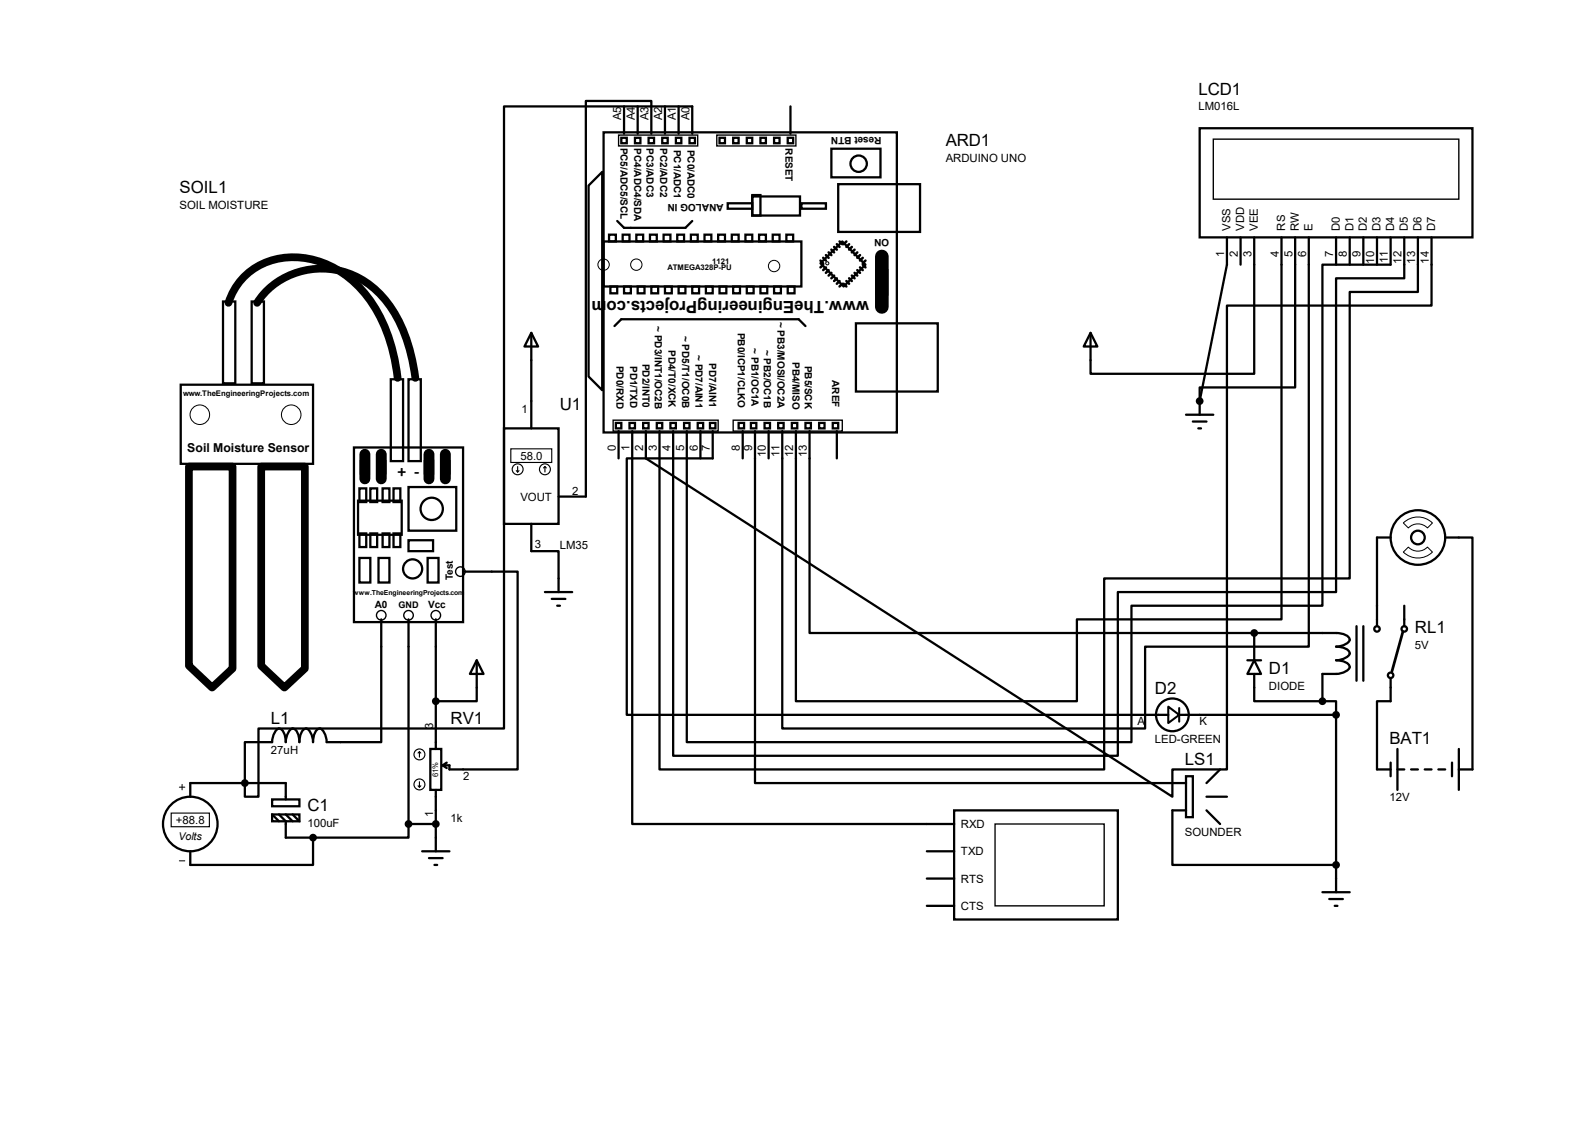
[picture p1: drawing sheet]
<svg xmlns="http://www.w3.org/2000/svg" width="297mm" height="210mm" viewBox="0 0 297 210" stroke-linecap="round" stroke-linejoin="round" font-family="sans-serif">
<g fill="none" stroke="#000" stroke-width=".42">
<path d="M116.2 19.8v5.1M118.7 19.8v5.1M123.8 19.8v5.1M126.4 19.8v5.1M147.2 19.8v5.1M109.6 34.5l2.5-2.5v40.6l-2.5-2.5zM112.4 24.6h54.6v55.9h-54.6zM115.7 25.7h1v1h-1zM118.2 25.7h1.1v1h-1.1zM120.8 25.7h1v1h-1zM121.3 24.9v-6.1h-12.2v73.7h-5.1M123.3 25.7h1v1h-1z"/>
<path d="M125.9 25.7h1v1h-1zM128.4 25.7h1v1h-1zM128.9 24.9v-5.1h-35v115.8h-45.8v12.7h-2.5v-10.1h5.1a2.69 2.69 0 0 1 1.2-2.6 2.31 2.31 0 0 1 1.3 2.6 2.69 2.69 0 0 1 1.3-2.6 2.31 2.31 0 0 1 1.3 2.6 2.31 2.31 0 0 1 1.2-2.6 2.69 2.69 0 0 1 1.3 2.6 2.31 2.31 0 0 1 1.3-2.6 2.69 2.69 0 0 1 1.2 2.6h10.2v-22.9M134 25.7h1v1h-1zM135.5 37.8h4.6v1.1h-4.6zM136.5 25.7h1v1h-1zM139.1 25.7h1v1h-1zM140.1 36.6h8.9v3.5h-8.9zM140.1 36.3h1.5v3.8h-1.5zM141.6 25.7h1v1h-1zM144.1 25.7h1.1v1h-1.1zM146.7 25.7h1v1h-1z"/>
<path d="M149.2 37.8h4.6v1.1h-4.6zM154.8 27.7h9.2v5.3h-9.2zM156.1 34.3h15.2v8.9h-15.2zM223.4 23.9h50.8v20.3h-50.8zM41.5 56.1h2.3v15.3h-2.3zM46.9 56.1h2.2v15.3h-2.2zM112.4 45h36.8v8.3h-36.8zM113.4 43.7h1.3v1.3h-1.3zM113.7 53.3h1.2v1.3h-1.2zM114.9 41.1l1.3 1.3h11.4l1.3-1.3M116 43.7h1.2v1.3h-1.2zM116.2 53.3h1.3v1.3h-1.3z"/>
<path d="M118.5 43.7h1.3v1.3h-1.3zM118.7 53.3h1.3v1.3h-1.3zM121 43.7h1.3v1.3h-1.3zM121.3 53.3h1.3v1.3h-1.3zM123.6 43.7h1.2v1.3h-1.2zM123.8 53.3h1.3v1.3h-1.3zM126.1 43.7h1.3v1.3h-1.3zM126.4 53.3h1.2v1.3h-1.2zM128.7 43.7h1.2v1.3h-1.2zM128.9 53.3h1.3v1.3h-1.3zM131.2 43.7h1.3v1.3h-1.3zM131.4 53.3h1.3v1.3h-1.3z"/>
<path d="M133.7 43.7h1.3v1.3h-1.3zM134 53.3h1.3v1.3h-1.3zM136.3 43.7h1.2v1.3h-1.2zM136.5 53.3h1.3v1.3h-1.3zM138.8 43.7h1.3v1.3h-1.3zM139.1 53.3h1.2v1.3h-1.2zM141.4 43.7h1.2v1.3h-1.2zM141.6 53.3h1.3v1.3h-1.3zM143.9 43.7h1.3v1.3h-1.3zM144.1 53.3h1.3v1.3h-1.3zM146.4 43.7h1.3v1.3h-1.3zM146.7 53.3h1.3v1.3h-1.3z"/>
<path d="M156.8 45l4.4 4.3-4.1 4-4.3-4.3zM163.2 50.3h2v4.6h-2zM228.5 44.2v5.1l-5.1 25.4M231 44.2v5.1M233.6 44.2v25.4h-30.5v-7.6M238.6 44.2v71.1h-38.1v15.3h-52.3v-50.3M241.2 44.2v27.9h-17.8v2.6M243.7 44.2v76.2h-30.5v15.2h-67.5v-55.3M248.8 44.2v5.1M251.3 44.2v5.1M253.9 44.2v5.1M256.4 44.2v5.1"/>
<path d="M259 44.2v5.1h-12.7v63.5h-35.6v25.4h-82.8v-57.9M261.5 44.2v7.6h-12.7v58.4h-40.6v30.5h-82.9v-60.4M264 44.2v10.2h-12.7v53.3h-45.7v35.6h-82.8v-63M266.6 44.2v12.7h-38.1v86.4h-10.2v5l-98-63v-5M33.7 71.6h24.6v14.8h-24.6zM72.8 70.6h2.3v15.3h-2.3zM76.1 70.6h2.3v15.3h-2.3zM93.9 79.8h10.1v17.7h-10.1zM98.9 62l1.3 2.5h-2.5zM98.9 62v17.8M114.4 60.7l1.3-1.3h33l1.3 1.3M114.7 78.7h1v1.1h-1z"/>
<path d="M117.2 78.7h1v1.1h-1zM119.8 78.7h1v1.1h-1zM122.3 78.7h1v1.1h-1zM124.8 78.7h1.1v1.1h-1.1zM127.4 78.7h1v1.1h-1zM129.9 78.7h1v1.1h-1zM132.2 78.7h1v1.1h-1zM137.5 78.7h1.1v1.1h-1.1zM139.8 78.7h1v1.1h-1zM142.4 78.7h1v1.1h-1zM144.9 78.7h1v1.1h-1zM147.4 78.7h1.1v1.1h-1.1z"/>
<path d="M150 78.7h1v1.1h-1zM152.5 78.7h1v1.1h-1zM155.1 78.7h1v1.1h-1zM159.4 60.2h15.2v12.7h-15.2zM203.1 62l1.2 2.5h-2.5zM220.9 77.2h5M222.1 78.5h2.6M223.1 79.8h.5M223.4 74.7v2.5M65.9 83.3h20.3v32.5h-20.3zM66.7 93.2h8.1v6.4h-8.1zM66.9 90.9h1.3v2.6h-1.3z"/>
<path d="M66.9 99.3h1.3v2.6h-1.3zM67.2 85.9h1.5v2.2h-1.5zM69 90.9h1.2v2.6h-1.2zM69 99.3h1.2v2.6h-1.2zM70.2 85.9h1.6v2.2h-1.6zM71.2 90.9h1.3v2.6h-1.3zM71.2 99.3h1.3v2.6h-1.3zM73.3 90.9h1.2v2.6h-1.2zM73.3 99.3h1.2v2.6h-1.2zM76.1 90.7h8.9v8.1h-8.9zM79.1 85.9h1.5v2.2h-1.5zM82.2 85.9h1.5v2.2h-1.5z"/>
<path d="M98.9 97.5v5.1h5.1v7.6M115.2 80.3v5M117.7 80.3v73.1h60M130.4 80.3v5M132.7 80.3v5h-16v47.8h100.9M138.3 80.3v5M140.6 80.3v65.5h80.3M143.1 80.3v5M150.7 80.3v37.6h82.9M155.8 80.3v5M66.9 103.9h2.1v4.6h-2.1zM70.5 103.9h2v4.6h-2z"/>
<path d="M76.1 100.6h4.5v2h-4.5zM76.1 115.3v38.1M79.6 103.9h2.1v4.6h-2.1zM81.2 115.3v24.1M86.5 106.4h9.9v36.9h-12.7v-.8h-1.3M101.5 110.2h5.1M102.7 111.5h2.6M103.8 112.8h.5M233.6 117.9h15.2a2.31 2.31 0 0 1 2.5 1.2 2.69 2.69 0 0 1-2.5 1.3 2.31 2.31 0 0 1 2.5 1.3 2.69 2.69 0 0 1-2.5 1.2 2.31 2.31 0 0 1 2.5 1.3 2.69 2.69 0 0 1-2.5 1.3h-2.5v5.1M233.6 117.9v5M252.6 116.6v10.1M253.9 116.6v10.1"/>
<path d="M259 100.1h-2.6v16.5M261.5 112.8v3.8M269.1 100.1h5.1v43.2h-2.5M80.1 139.4h2.1v7.7h-2.1zM88.8 122.9l1.2 2.6h-2.5zM88.8 122.9v7.7h-7.6M219.6 133.1h29.2M232.3 122.9h2.5M233.6 122.9l1.2 2.6h-2.5zM233.6 125.5v5.1h12.7M246.3 130.6h2.5v2.5M248.8 133.1v33"/>
<path d="M259 126.2v4.4h-2.6v12.7h2.6M260.2 139.4v7.7M271.7 139.4v7.7M35.4 148.3v-2.5h17.8v3M50.7 148.8h5.1v1.3h-5.1zM50.7 151.6h5.1v1.3h-5.1zM50.7 151.6l1.2 1.3M51.9 151.6l1.3 1.3v3.1h5.1M53.2 151.6l1.3 1.3M54.5 151.6l1.3 1.3M58.3 156v5h-22.9v-2.5M76.1 153.4v2.6h-17.8"/>
<path d="M76.1 153.4h5.1M78.6 158.5h5.1M79.9 159.8h2.5M81.2 147.1v11.4M82.4 142.5l.8 .5M83.2 142l-.8 .5M172.6 158.5h5.1M177.7 150.9h30.5v20.3h-30.5zM220.9 144.5h1.2v7.6h-1.2zM220.9 150.9h-2.6v10.1h30.5M224.7 148.3h3.8M224.7 150.9l2.5 2.5"/>
<path d="M227.2 143.3l-2.5 2.5M259 142v2.5M260.2 143.3h1.3M262.8 143.3h1.2M265.3 143.3h1.3M267.8 143.3h1.3M270.4 142v2.5M80.9 161h.5M172.6 168.7h5.1M172.6 163.6h5.1M246.3 166.1h5M247.5 167.4h2.6"/>
<path d="M248.5 168.7h.5"/>
<circle cx="159.9" cy="30.5" r="1.52"/>
<circle cx="80.4" cy="94.7" r="2.07"/>
<circle cx="76.8" cy="105.9" r="1.78"/>
<circle cx="256.4" cy="117.1" r=".51"/>
<circle cx="261.5" cy="117.1" r=".51"/>
<circle cx="264" cy="100.1" r="5.1"/>
<circle cx="264" cy="100.1" r="1.27"/>
<circle cx="218.3" cy="133.1" r="3"/>
<circle cx="259" cy="125.7" r=".51"/>
<circle cx="35.4" cy="153.4" r="5.1"/>
</g>
<circle cx="223.4" cy="74.7" r=".21" fill="#000"/>
<path d="M42.5 56.4a12.3 12.3 0 0 1 12.8-8.5 18.2 18.2 0 0 1 14.5 9.3 31.3 31.3 0 0 1 4.2 13.2M47.9 56.4a14.7 14.7 0 0 1 23.9-.4 28.6 28.6 0 0 1 5.5 14.4M35.2 86.9h8.1v37.6l-3.8 3.5-4.3-4zM48.6 86.9h8.2v37.6l-3.8 3.5-4.4-4z" fill="none" stroke="#000" stroke-width="1.4"/>
<g fill="none" stroke="#000" stroke-width=".25">
<path d="M115.2 25.1h14.7v2.1h-14.7zM133.5 25.1h14.7v2.1h-14.7zM225.9 25.9h45.8v11.2h-45.8zM114.2 78.2h19.5v2.1h-19.5zM136.5 78.2h20.3v2.1h-20.3zM185.3 153.4h20.3v15.3h-20.3z"/>
<circle cx="71" cy="114.6" r=".89"/>
<circle cx="76.1" cy="114.6" r=".89"/>
<circle cx="81.2" cy="114.6" r=".89"/>
<circle cx="85.7" cy="106.4" r=".89"/>
</g>
<path d="M67.9 84.6v4.6M71 84.6v4.6M79.9 84.6v4.6M82.9 84.6v4.6" fill="none" stroke="#000" stroke-width="2"/>
<g fill="none" stroke="#000" stroke-width=".19">
<path d="M261.3 97.4a3.9 3.9 0 0 1 5.4 0l-.9 .9a2.46 2.46 0 0 0-3.5 0zM261.3 102.8l1-.9a2.46 2.46 0 0 0 3.5 0l.9 .9a3.9 3.9 0 0 1-5.4 0zM33.4 146.6h1M33.9 146v1.1M33.4 160.3h1"/>
<circle cx="112.4" cy="49.3" r="1.06"/>
<circle cx="118.5" cy="49.3" r="1.06"/>
<circle cx="144.1" cy="49.5" r="1.06"/>
<circle cx="154.1" cy="49" r=".3"/>
<circle cx="37.2" cy="77.2" r="1.82"/>
<circle cx="54.2" cy="77.2" r="1.82"/>
</g>
<path d="M164.2 47.8v9.3" fill="none" stroke="#000" stroke-width="2.5"/>
<g fill="none" stroke="#000" stroke-width=".47">
<path d="M152.8 48.5l.5 .5M153.3 49.3l-.5 .5M153.3 48l.5 .5M153.8 49.8l-.5 .5M153.8 47.5l.5 .5M154.3 50.3l-.5 .5M154.3 47l.5 .5M154.8 50.8l-.5 .5M154.8 46.5l.5 .5M155.3 51.3l-.5 .5M155.3 46l.5 .5M155.8 51.8l-.5 .5"/>
<path d="M155.8 45.5l.5 .5M156.3 52.3l-.5 .5M156.3 45l.5 .5M156.8 52.8l-.5 .5M157.1 52.8l.5 .5M157.6 45l-.5 .5M157.6 52.3l.5 .5M158.1 45.5l-.5 .5M158.1 51.8l.5 .5M158.6 46l-.5 .5M158.6 51.3l.5 .5M159.1 46.5l-.5 .5"/>
<path d="M159.1 50.8l.5 .5M159.6 47l-.5 .5M159.6 50.3l.5 .5M160.1 47.5l-.5 .5M160.1 49.8l.6 .5M160.7 48l-.6 .5M160.7 49.3l.5 .5M161.2 48.5l-.5 .5"/>
</g>
<g fill="#000" stroke="#000" stroke-width=".42">
<circle cx="223.4" cy="74.7" r=".51"/>
<circle cx="233.6" cy="117.9" r=".51"/>
<circle cx="81.2" cy="130.6" r=".51"/>
<circle cx="246.3" cy="130.6" r=".51"/>
<circle cx="248.8" cy="133.1" r=".51"/>
<circle cx="45.6" cy="145.8" r=".51"/>
<circle cx="58.3" cy="156" r=".51"/>
<circle cx="76.1" cy="153.4" r=".51"/>
<circle cx="81.2" cy="153.4" r=".51"/>
<circle cx="248.8" cy="161" r=".51"/>
</g>
<g fill="none" stroke="#000" stroke-width=".21">
<path d="M95.1 83.6h7.6v2.5h-7.6zM96.1 87.6l.3 .3M96.4 86.9v1M96.6 87.6l-.2 .3M101.5 86.9l-.3 .2M101.5 86.9l.2 .2M101.5 86.9v1M78.1 140l-.2 .2M78.1 140l.3 .2M78.1 140v1M31.9 151.4h7.1v2.5h-7.1zM77.9 146.3l.2 .3"/>
<path d="M78.1 145.5v1.1M78.4 146.3l-.3 .3"/>
<circle cx="96.4" cy="87.4" r="1.02"/>
<circle cx="101.5" cy="87.4" r="1.02"/>
<circle cx="78.1" cy="140.5" r="1.02"/>
<circle cx="78.1" cy="146" r="1.02"/>
</g>
<path d="M217.6 131.6l2 1.5-2 1.5zM219.6 131.8v2.6" fill="none" stroke="#000" stroke-width=".38"/>
<path d="M261.2 117.6l-2 7.4" fill="none" stroke="#000" stroke-width=".51"/>
<text font-size="3.3" x="74" y="88.7">+ -</text>
<g font-size="3.1">
<text x="223.2" y="17.6">LCD1</text>
<text x="176.1" y="27.3">ARD1</text>
<text x="33.4" y="35.9">SOIL1</text>
<text x="161.9" y="56.1" transform="rotate(-180 161.9 56.1)">www.TheEngineeringProjects.com</text>
<text x="104.2" y="76.3">U1</text>
<text x="263.5" y="117.9">RL1</text>
<text x="236.3" y="125.6">D1</text>
<text x="215.1" y="129.2">D2</text>
<text x="50.5" y="134.7">L1</text>
<text x="83.9" y="134.7">RV1</text>
<text x="220.6" y="142.4">LS1</text>
<text x="258.7" y="138.6">BAT1</text>
<text x="57.2" y="151">C1</text>
</g>
<text font-size="2.3" x="34.9" y="84.2">Soil Moisture Sensor</text>
<g font-size="2.1">
<text x="115.7" y="22.4" transform="rotate(-90 115.7 22.4)">A5</text>
<text x="118.2" y="22.4" transform="rotate(-90 118.2 22.4)">A4</text>
<text x="120.8" y="22.4" transform="rotate(-90 120.8 22.4)">A3</text>
<text x="123.3" y="22.4" transform="rotate(-90 123.3 22.4)">A2</text>
<text x="125.9" y="22.4" transform="rotate(-90 125.9 22.4)">A1</text>
<text x="128.4" y="22.4" transform="rotate(-90 128.4 22.4)">A0</text>
<text x="223.2" y="20.5">LM016L</text>
<text x="176.1" y="30.2">ARDUINO UNO</text>
<text x="33.4" y="38.8">SOIL MOISTURE</text>
<text x="228" y="47.9" transform="rotate(-90 228 47.9)">1</text>
<text x="229.1" y="42.9" transform="rotate(-90 229.1 42.9)">VSS</text>
<text x="230.5" y="47.9" transform="rotate(-90 230.5 47.9)">2</text>
<text x="231.7" y="42.9" transform="rotate(-90 231.7 42.9)">VDD</text>
<text x="233" y="47.9" transform="rotate(-90 233 47.9)">3</text>
<text x="234.2" y="42.9" transform="rotate(-90 234.2 42.9)">VEE</text>
<text x="238.1" y="47.9" transform="rotate(-90 238.1 47.9)">4</text>
<text x="239.3" y="42.9" transform="rotate(-90 239.3 42.9)">RS</text>
<text x="240.7" y="47.9" transform="rotate(-90 240.7 47.9)">5</text>
<text x="241.8" y="42.9" transform="rotate(-90 241.8 42.9)">RW</text>
<text x="243.2" y="47.9" transform="rotate(-90 243.2 47.9)">6</text>
<text x="244.4" y="42.9" transform="rotate(-90 244.4 42.9)">E</text>
<text x="248.3" y="47.9" transform="rotate(-90 248.3 47.9)">7</text>
<text x="249.5" y="42.9" transform="rotate(-90 249.5 42.9)">D0</text>
<text x="250.8" y="47.9" transform="rotate(-90 250.8 47.9)">8</text>
<text x="252" y="42.9" transform="rotate(-90 252 42.9)">D1</text>
<text x="253.4" y="47.9" transform="rotate(-90 253.4 47.9)">9</text>
<text x="254.5" y="42.9" transform="rotate(-90 254.5 42.9)">D2</text>
<text x="257.1" y="42.9" transform="rotate(-90 257.1 42.9)">D3</text>
<text x="259.6" y="42.9" transform="rotate(-90 259.6 42.9)">D4</text>
<text x="262.2" y="42.9" transform="rotate(-90 262.2 42.9)">D5</text>
<text x="264.7" y="42.9" transform="rotate(-90 264.7 42.9)">D6</text>
<text x="267.2" y="42.9" transform="rotate(-90 267.2 42.9)">D7</text>
<text x="255.9" y="49.1" transform="rotate(-90 255.9 49.1)">10</text>
<text x="258.4" y="48.9" transform="rotate(-90 258.4 48.9)">11</text>
<text x="261" y="49.1" transform="rotate(-90 261 49.1)">12</text>
<text x="263.5" y="49.1" transform="rotate(-90 263.5 49.1)">13</text>
<text x="266.1" y="49.1" transform="rotate(-90 266.1 49.1)">14</text>
<text x="97.1" y="76.8">1</text>
<text x="114.7" y="84" transform="rotate(-90 114.7 84)">0</text>
<text x="117.2" y="84" transform="rotate(-90 117.2 84)">1</text>
<text x="119.8" y="84" transform="rotate(-90 119.8 84)">2</text>
<text x="122.3" y="84" transform="rotate(-90 122.3 84)">3</text>
<text x="124.8" y="84" transform="rotate(-90 124.8 84)">4</text>
<text x="127.4" y="84" transform="rotate(-90 127.4 84)">5</text>
<text x="129.9" y="84" transform="rotate(-90 129.9 84)">6</text>
<text x="132.2" y="84" transform="rotate(-90 132.2 84)">7</text>
<text x="137.8" y="84" transform="rotate(-90 137.8 84)">8</text>
<text x="140.1" y="84" transform="rotate(-90 140.1 84)">9</text>
<text x="96.9" y="85.6">58.0</text>
<text x="142.6" y="85.1" transform="rotate(-90 142.6 85.1)">10</text>
<text x="145.2" y="85" transform="rotate(-90 145.2 85)">11</text>
<text x="147.7" y="85.1" transform="rotate(-90 147.7 85.1)">12</text>
<text x="150.2" y="85.1" transform="rotate(-90 150.2 85.1)">13</text>
<text x="96.9" y="93.2">VOUT</text>
<text x="106.6" y="92.1">2</text>
<text x="99.6" y="102">3</text>
<text x="104.2" y="102.2">LM35</text>
<text x="263.5" y="120.9">5V</text>
<text x="236.3" y="128.5">DIODE</text>
<text x="80.6" y="135.6" transform="rotate(-90 80.6 135.6)">3</text>
<text x="211.8" y="135">A</text>
<text x="223.4" y="135">K</text>
<text x="50.5" y="140.3">27uH</text>
<text x="215.1" y="138.3">LED-GREEN</text>
<text x="86.2" y="145.2">2</text>
<text x="258.7" y="149.2">12V</text>
<text x="32.8" y="153.4">+88.8</text>
<text x="57.2" y="153.9">100uF</text>
<text x="80.6" y="152.1" transform="rotate(-90 80.6 152.1)">1</text>
<text x="83.9" y="153">1k</text>
<text x="178.9" y="154.2">RXD</text>
<text x="220.6" y="155.6">SOUNDER</text>
<text x="178.9" y="159.3">TXD</text>
<text x="178.9" y="164.3">RTS</text>
<text x="178.9" y="169.4">CTS</text>
</g>
<text font-size="2" x="33.2" y="156.4">Volts</text>
<g font-size="1.9">
<text x="115.6" y="27.5" transform="rotate(90 115.6 27.5)">PC5/ADC5/SCL</text>
<text x="118.1" y="27.6" transform="rotate(90 118.1 27.6)">PC4/ADC4/SDA</text>
<text x="120.4" y="27.6" transform="rotate(90 120.4 27.6)">PC3/ADC3</text>
<text x="122.9" y="27.6" transform="rotate(90 122.9 27.6)">PC2/ADC2</text>
<text x="125.5" y="27.9" transform="rotate(90 125.5 27.9)">PC1/ADC1</text>
<text x="128" y="27.9" transform="rotate(90 128 27.9)">PC0/ADC0</text>
<text x="146.3" y="27.6" transform="rotate(90 146.3 27.6)">RESET</text>
<text x="164.1" y="25.5" transform="rotate(-180 164.1 25.5)">Reset BTN</text>
<text x="134.7" y="38" transform="rotate(-180 134.7 38)">ANALOG IN</text>
<text x="165.6" y="44.6" transform="rotate(-180 165.6 44.6)">ON</text>
<text x="144.8" y="59.9" transform="rotate(90 144.8 59.9)">~ PB3/MOSI/OC2A</text>
<text x="121.9" y="60.7" transform="rotate(90 121.9 60.7)">~ PD3/INT1/OC2B</text>
<text x="124.5" y="65.2" transform="rotate(90 124.5 65.2)">PD4/T0/XCK</text>
<text x="127" y="62.5" transform="rotate(90 127 62.5)">~ PD5/T1/OC0B</text>
<text x="137.4" y="62" transform="rotate(90 137.4 62)">PB0/ICP1/CLKO</text>
<text x="140" y="64.9" transform="rotate(90 140 64.9)">~ PB1/OC1A</text>
<text x="142.2" y="65.1" transform="rotate(90 142.2 65.1)">~ PB2/OC1B</text>
<text x="114.8" y="68.1" transform="rotate(90 114.8 68.1)">PD0/RXD</text>
<text x="117.3" y="68.2" transform="rotate(90 117.3 68.2)">PD1/TXD</text>
<text x="119.6" y="67.7" transform="rotate(90 119.6 67.7)">PD2/INT0</text>
<text x="129.5" y="66.1" transform="rotate(90 129.5 66.1)">~ PD7/AIN1</text>
<text x="132.1" y="67.6" transform="rotate(90 132.1 67.6)">PD7/AIN1</text>
<text x="147.6" y="67.4" transform="rotate(90 147.6 67.4)">PB4/MISO</text>
<text x="149.9" y="68.1" transform="rotate(90 149.9 68.1)">PB5/SCK</text>
<text x="154.9" y="70.8" transform="rotate(90 154.9 70.8)">AREF</text>
<text x="69.8" y="113.2">A0</text>
<text x="79.7" y="113.2">Vcc</text>
<text x="84.3" y="108" transform="rotate(-90 84.3 108)">Test</text>
</g>
<text font-size="1.7" x="74.2" y="113.2">GND</text>
<g font-size="1.4">
<text x="124.3" y="50.3">ATMEGA328P-PU</text>
<text x="132.6" y="49.1">1121</text>
<text x="34.1" y="73.7">www.TheEngineeringProjects.com</text>
<text x="81.6" y="144.7" transform="rotate(-90 81.6 144.7)">61%</text>
</g>
<text font-size="1.3" x="65.7" y="110.7">www.TheEngineeringProjects.com</text>
</svg>
